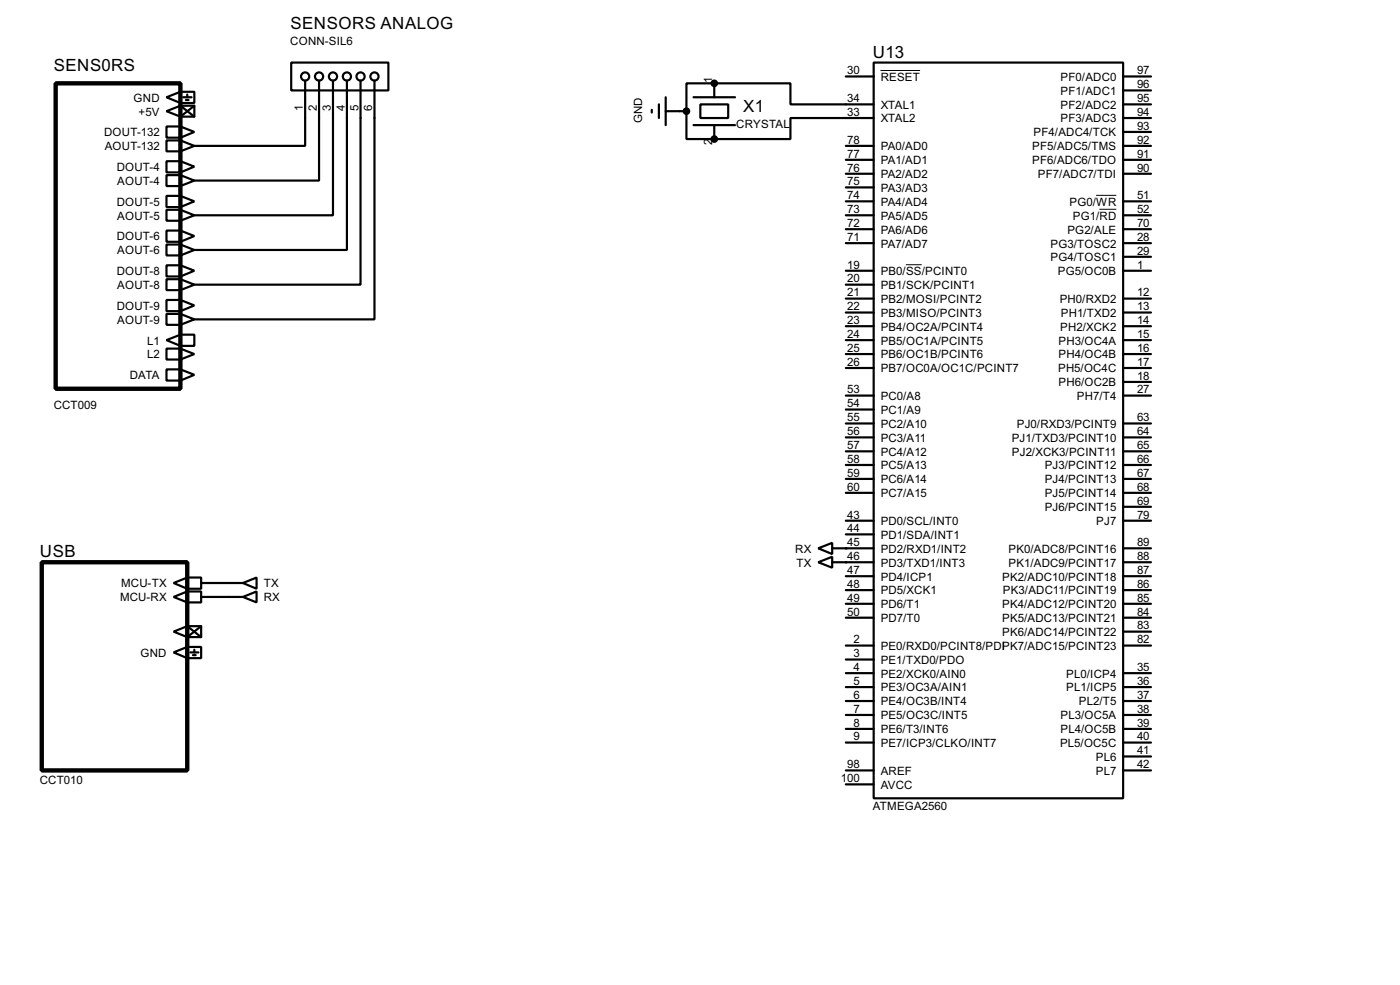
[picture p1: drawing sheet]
<svg xmlns="http://www.w3.org/2000/svg" width="256mm" height="180mm" viewBox="0 0 256 180" stroke-linecap="round" stroke-linejoin="round" font-family="sans-serif">
<g fill="none" stroke="#000" stroke-width=".4">
<path d="M30.5 17.8l2.6-1h2.5v2.1h-2.5zM33.1 16.8v2.1M33.6 17.8h1.5M34.1 18.3h.5M34.3 17.3v.5M35.6 19.4l-2.5 2v-2l2.5 2M53.4 11.5h17.8v5.1h-17.8zM55.9 14.8v11.9h-20.3M58.5 14.8v18.3h-22.9M61 14.8v24.6h-25.4M63.6 14.8v31h-28M66.1 14.8v37.3h-30.5"/>
<path d="M68.6 14.8v43.7h-33M120.7 19.1v2.5M122 17.8v5.1M127.1 17.8h7.6M128.3 19.1h5.1v2.5h-5.1zM130.9 15.3h13.9v3.8h15.3M130.9 15.3h-5.1v5.1M130.9 15.3v2.5M155 14h5.1M160.1 11.5h45.7v134.6h-45.7zM205.8 14h5.1M205.8 19.1h5.1"/>
<path d="M205.8 16.6h5.1M30.5 20.4l2.6-1h2.5v2h-2.5zM30.5 23.2h2.6l2.5 1-2.5 1h-2.6zM30.5 25.7h2.6l2.5 1-2.5 1h-2.6zM30.5 29.5h2.6l2.5 1-2.5 1.1h-2.6zM30.5 32.1h2.6l2.5 1-2.5 1h-2.6zM30.5 35.9h2.6l2.5 1-2.5 1h-2.6zM30.5 38.4h2.6l2.5 1-2.5 1h-2.6zM33.1 23.2v2M33.1 25.7v2M33.1 29.5v2.1M33.1 32.1v2"/>
<path d="M33.1 35.9v2M33.1 38.4v2M119.4 20.1v.5M122 20.4h3.8M125.8 20.4v5.1h5.1M127.1 22.9h7.6M130.9 22.9v2.6M155 36.9h5.1M155 39.4h5.1M155 34.3h5.1M155 31.8h5.1M155 29.3h5.1"/>
<path d="M155 26.7h5.1M160.1 21.6h-15.3v3.9h-13.9M205.8 21.6h5.1M205.8 36.9h5.1M205.8 39.4h5.1M205.8 31.8h5.1M205.8 29.3h5.1M205.8 26.7h5.1M205.8 24.2h5.1M30.5 42.2h2.6l2.5 1-2.5 1.1h-2.6zM30.5 44.8h2.6l2.5 1-2.5 1h-2.6zM30.5 48.6h2.6l2.5 1-2.5 1h-2.6z"/>
<path d="M30.5 51.1h2.6l2.5 1-2.5 1h-2.6zM30.5 54.9h2.6l2.5 1-2.5 1.1h-2.6zM30.5 57.5h2.6l2.5 1-2.5 1h-2.6zM33.1 42.2v2.1M33.1 44.8v2M33.1 48.6v2M33.1 51.1v2M33.1 54.9v2.1M33.1 57.5v2M155 49.6h5.1M155 54.7h5.1M155 57.2h5.1"/>
<path d="M155 59.7h5.1M155 52.1h5.1M155 44.5h5.1M155 42h5.1M205.8 49.6h5.1M205.8 54.7h5.1M205.8 57.2h5.1M205.8 59.7h5.1M205.8 44.5h5.1M205.8 47h5.1M205.8 42h5.1M30.5 63.8h2.6l2.5 1-2.5 1h-2.6z"/>
<path d="M30.5 62.3l2.6-1h2.5v2h-2.5zM30.5 67.6h2.6l2.5 1-2.5 1.1h-2.6zM33.1 61.3v2M33.1 63.8v2M33.1 67.6v2.1M155 62.3h5.1M155 64.8h5.1M155 67.4h5.1M155 72.4h5.1M155 75h5.1M155 77.5h5.1M205.8 62.3h5.1"/>
<path d="M205.8 64.8h5.1M205.8 67.4h5.1M205.8 69.9h5.1M205.8 72.4h5.1M205.8 77.5h5.1M155 95.3h5.1M155 97.8h5.1M155 80.1h5.1M155 82.6h5.1M155 85.1h5.1M155 87.7h5.1M155 90.2h5.1"/>
<path d="M205.8 95.3h5.1M205.8 80.1h5.1M205.8 82.6h5.1M205.8 85.1h5.1M205.8 87.7h5.1M205.8 90.2h5.1M205.8 92.8h5.1M31.8 106.7l2.5-1h2.6v2.1h-2.6zM31.8 109.3l2.5-1h2.6v2h-2.6zM31.8 115.6l2.5-1h2.6v2h-2.6zM31.8 119.4l2.5-1h2.6v2.1h-2.6zM34.3 105.7v2.1"/>
<path d="M34.3 108.3v2M34.3 118.4v2.1M34.9 119.4h1.5M35.4 119.9h.5M35.6 118.9v.5M36.9 106.7h7.6M36.9 109.3h7.6M36.9 114.6l-2.6 2v-2l2.6 2M44.5 106.7l2.5-1v2.1zM44.5 109.3l2.5-1v2zM149.9 100.4l2.6-1v2zM149.9 102.9l2.6-1v2z"/>
<path d="M152.5 100.4h7.6M152.5 102.9h7.6M155 118.2h5.1M155 105.5h5.1M155 108h5.1M155 110.5h5.1M155 113.1h5.1M205.8 100.4h5.1M205.8 102.9h5.1M205.8 118.2h5.1M205.8 105.5h5.1M205.8 108h5.1"/>
<path d="M205.8 110.5h5.1M205.8 113.1h5.1M205.8 115.6h5.1M155 120.7h5.1M155 123.2h5.1M155 125.8h5.1M155 128.3h5.1M155 130.9h5.1M155 133.4h5.1M155 135.9h5.1M205.8 123.2h5.1M205.8 125.8h5.1"/>
<path d="M205.8 128.3h5.1M205.8 130.9h5.1M205.8 133.4h5.1M205.8 135.9h5.1M205.8 138.5h5.1M155 141h5.1M155 143.6h5.1M205.8 141h5.1"/>
<circle cx="55.9" cy="14" r=".75"/>
<circle cx="58.4" cy="14" r=".75"/>
<circle cx="61" cy="14" r=".75"/>
<circle cx="63.5" cy="14" r=".75"/>
<circle cx="66" cy="14" r=".75"/>
<circle cx="68.6" cy="14" r=".75"/>
</g>
<g fill="#000">
<circle cx="130.9" cy="15.3" r=".2"/>
<circle cx="130.9" cy="25.5" r=".2"/>
<circle cx="155" cy="102.9" r=".2"/>
<circle cx="155" cy="100.4" r=".2"/>
</g>
<path d="M10.2 15.3h22.9v55.9h-22.9zM7.7 102.9h26.6v38.1h-26.6z" fill="none" stroke="#000" stroke-width=".8"/>
<g fill="#000" stroke="#000" stroke-width=".4">
<circle cx="130.8" cy="15.3" r=".5"/>
<circle cx="125.7" cy="20.4" r=".5"/>
<circle cx="130.8" cy="25.5" r=".5"/>
</g>
<path d="M161.3 12.9h7.3M200.8 35.8h3.7M201.4 38.3h3.1M166 48.5h2.9" fill="none" stroke="#000" stroke-width=".18"/>
<g font-size="3.5">
<text x="53.2" y="5.3">SENSORS ANALOG</text>
<text x="159.9" y="10.6">U13</text>
<text x="9.9" y="13">SENS0RS</text>
<text x="136.2" y="20.5">X1</text>
<text x="7.3" y="101.9">USB</text>
</g>
<g font-size="2.4">
<text x="53.2" y="8.2">CONN-SIL6</text>
<text x="130.5" y="15.3" transform="rotate(-90 130.5 15.3)">1</text>
<text x="155.2" y="13.6">30</text>
<text x="161.3" y="14.8">RESET</text>
<text x="194.3" y="17.3">PF1/ADC1</text>
<text x="194.3" y="14.8">PF0/ADC0</text>
<text x="208.3" y="16.2">96</text>
<text x="208.3" y="13.6">97</text>
<text x="24.5" y="18.6">GND</text>
<text x="25.4" y="21.2">+5V</text>
<text x="55.5" y="20.3" transform="rotate(-90 55.5 20.3)">1</text>
<text x="58.1" y="20.2" transform="rotate(-90 58.1 20.2)">2</text>
<text x="60.6" y="20.2" transform="rotate(-90 60.6 20.2)">3</text>
<text x="63.2" y="20.2" transform="rotate(-90 63.2 20.2)">4</text>
<text x="65.7" y="20.3" transform="rotate(-90 65.7 20.3)">5</text>
<text x="68.2" y="20.3" transform="rotate(-90 68.2 20.3)">6</text>
<text x="117.7" y="22.6" transform="rotate(-90 117.7 22.6)">GND</text>
<text x="134.9" y="23.4">CRYSTAL</text>
<text x="155.2" y="21.2">33</text>
<text x="155.2" y="18.7">34</text>
<text x="161.3" y="22.4">XTAL2</text>
<text x="161.3" y="19.9">XTAL1</text>
<text x="194.3" y="22.4">PF3/ADC3</text>
<text x="194.3" y="19.9">PF2/ADC2</text>
<text x="208.3" y="23.8">93</text>
<text x="208.3" y="21.2">94</text>
<text x="208.3" y="18.7">95</text>
<text x="19.1" y="25">DOUT-132</text>
<text x="19.2" y="27.5">AOUT-132</text>
<text x="130.5" y="26.6" transform="rotate(-90 130.5 26.6)">2</text>
<text x="155.2" y="28.9">77</text>
<text x="155.2" y="26.3">78</text>
<text x="161.3" y="27.5">PA0/AD0</text>
<text x="189.1" y="27.5">PF5/ADC5/TMS</text>
<text x="189.3" y="25">PF4/ADC4/TCK</text>
<text x="208.3" y="28.9">91</text>
<text x="208.3" y="26.3">92</text>
<text x="21.4" y="31.3">DOUT-4</text>
<text x="21.5" y="33.9">AOUT-4</text>
<text x="155.2" y="33.9">75</text>
<text x="155.2" y="31.4">76</text>
<text x="161.3" y="35.1">PA3/AD3</text>
<text x="161.3" y="32.6">PA2/AD2</text>
<text x="161.3" y="30">PA1/AD1</text>
<text x="189.1" y="30">PF6/ADC6/TDO</text>
<text x="190.1" y="32.6">PF7/ADC7/TDI</text>
<text x="208.3" y="31.4">90</text>
<text x="21.4" y="37.7">DOUT-5</text>
<text x="21.5" y="40.2">AOUT-5</text>
<text x="155.2" y="41.6">72</text>
<text x="155.2" y="39">73</text>
<text x="155.2" y="36.5">74</text>
<text x="161.3" y="40.2">PA5/AD5</text>
<text x="161.3" y="37.7">PA4/AD4</text>
<text x="195.9" y="37.7">PG0/WR</text>
<text x="196.5" y="40.2">PG1/RD</text>
<text x="208.3" y="36.5">51</text>
<text x="208.3" y="39">52</text>
<text x="208.3" y="41.6">70</text>
<text x="21.4" y="44">DOUT-6</text>
<text x="21.5" y="46.6">AOUT-6</text>
<text x="155.2" y="44.1">71</text>
<text x="161.3" y="45.3">PA7/AD7</text>
<text x="161.3" y="42.7">PA6/AD6</text>
<text x="192.4" y="45.3">PG3/TOSC2</text>
<text x="192.4" y="47.8">PG4/TOSC1</text>
<text x="195.5" y="42.7">PG2/ALE</text>
<text x="208.3" y="44.1">28</text>
<text x="208.3" y="46.6">29</text>
<text x="21.4" y="50.4">DOUT-8</text>
<text x="21.5" y="52.9">AOUT-8</text>
<text x="155.2" y="49.2">19</text>
<text x="155.2" y="51.7">20</text>
<text x="161.3" y="50.4">PB0/SS/PCINT0</text>
<text x="161.3" y="52.9">PB1/SCK/PCINT1</text>
<text x="193.8" y="50.4">PG5/OC0B</text>
<text x="208.3" y="49.2">1</text>
<text x="21.4" y="56.7">DOUT-9</text>
<text x="21.5" y="59.3">AOUT-9</text>
<text x="155.2" y="54.3">21</text>
<text x="155.2" y="56.8">22</text>
<text x="155.2" y="59.3">23</text>
<text x="161.3" y="55.4">PB2/MOSI/PCINT2</text>
<text x="161.3" y="58">PB3/MISO/PCINT3</text>
<text x="194.1" y="55.4">PH0/RXD2</text>
<text x="194.3" y="58">PH1/TXD2</text>
<text x="208.3" y="54.3">12</text>
<text x="208.3" y="56.8">13</text>
<text x="208.3" y="59.3">14</text>
<text x="26.9" y="65.6">L2</text>
<text x="26.9" y="63.1">L1</text>
<text x="155.2" y="61.9">24</text>
<text x="155.2" y="64.4">25</text>
<text x="161.3" y="60.5">PB4/OC2A/PCINT4</text>
<text x="161.3" y="63.1">PB5/OC1A/PCINT5</text>
<text x="161.3" y="65.6">PB6/OC1B/PCINT6</text>
<text x="193.9" y="63.1">PH3/OC4A</text>
<text x="193.9" y="65.6">PH4/OC4B</text>
<text x="194.2" y="60.5">PH2/XCK2</text>
<text x="208.3" y="61.9">15</text>
<text x="208.3" y="64.4">16</text>
<text x="23.8" y="69.4">DATA</text>
<text x="155.2" y="67">26</text>
<text x="155.2" y="72">53</text>
<text x="161.3" y="68.1">PB7/OC0A/OC1C/PCINT7</text>
<text x="193.8" y="68.1">PH5/OC4C</text>
<text x="193.9" y="70.7">PH6/OC2B</text>
<text x="208.3" y="67">17</text>
<text x="208.3" y="69.5">18</text>
<text x="208.3" y="72">27</text>
<text x="9.8" y="74.8">CCT009</text>
<text x="155.2" y="74.6">54</text>
<text x="155.2" y="77.1">55</text>
<text x="161.3" y="73.2">PC0/A8</text>
<text x="161.3" y="75.8">PC1/A9</text>
<text x="197.3" y="73.2">PH7/T4</text>
<text x="208.3" y="77.1">63</text>
<text x="155.2" y="79.7">56</text>
<text x="155.2" y="82.2">57</text>
<text x="161.3" y="78.3">PC2/A10</text>
<text x="161.3" y="80.8">PC3/A11</text>
<text x="161.3" y="83.4">PC4/A12</text>
<text x="185.3" y="80.8">PJ1/TXD3/PCINT10</text>
<text x="185.4" y="83.4">PJ2/XCK3/PCINT11</text>
<text x="186.3" y="78.3">PJ0/RXD3/PCINT9</text>
<text x="208.3" y="79.7">64</text>
<text x="208.3" y="82.2">65</text>
<text x="155.2" y="84.7">58</text>
<text x="155.2" y="87.3">59</text>
<text x="155.2" y="89.8">60</text>
<text x="161.3" y="85.9">PC5/A13</text>
<text x="161.3" y="88.5">PC6/A14</text>
<text x="191.4" y="85.9">PJ3/PCINT12</text>
<text x="191.4" y="88.5">PJ4/PCINT13</text>
<text x="208.3" y="84.7">66</text>
<text x="208.3" y="87.3">67</text>
<text x="208.3" y="89.8">68</text>
<text x="155.2" y="94.9">43</text>
<text x="161.3" y="91">PC7/A15</text>
<text x="191.4" y="91">PJ5/PCINT14</text>
<text x="191.4" y="93.6">PJ6/PCINT15</text>
<text x="208.3" y="92.4">69</text>
<text x="208.3" y="94.9">79</text>
<text x="145.7" y="101.2">RX</text>
<text x="155.2" y="97.4">44</text>
<text x="155.2" y="100">45</text>
<text x="161.3" y="96.1">PD0/SCL/INT0</text>
<text x="161.3" y="98.6">PD1/SDA/INT1</text>
<text x="161.3" y="101.2">PD2/RXD1/INT2</text>
<text x="184.7" y="101.2">PK0/ADC8/PCINT16</text>
<text x="200.8" y="96.1">PJ7</text>
<text x="208.3" y="100">89</text>
<text x="22.2" y="107.5">MCU-TX</text>
<text x="48.3" y="107.5">TX</text>
<text x="145.9" y="103.7">TX</text>
<text x="155.2" y="102.5">46</text>
<text x="155.2" y="105.1">47</text>
<text x="155.2" y="107.6">48</text>
<text x="161.3" y="103.7">PD3/TXD1/INT3</text>
<text x="161.3" y="106.3">PD4/ICP1</text>
<text x="183.6" y="106.3">PK2/ADC10/PCINT18</text>
<text x="184.7" y="103.7">PK1/ADC9/PCINT17</text>
<text x="208.3" y="107.6">86</text>
<text x="208.3" y="105.1">87</text>
<text x="208.3" y="102.5">88</text>
<text x="22" y="110.1">MCU-RX</text>
<text x="48.3" y="110.1">RX</text>
<text x="155.2" y="110.1">49</text>
<text x="155.2" y="112.7">50</text>
<text x="161.3" y="108.8">PD5/XCK1</text>
<text x="161.3" y="111.3">PD6/T1</text>
<text x="161.3" y="113.9">PD7/T0</text>
<text x="183.6" y="113.9">PK5/ADC13/PCINT21</text>
<text x="183.6" y="111.3">PK4/ADC12/PCINT20</text>
<text x="183.7" y="108.8">PK3/ADC11/PCINT19</text>
<text x="208.3" y="112.7">84</text>
<text x="208.3" y="110.1">85</text>
<text x="156.4" y="117.8">2</text>
<text x="161.3" y="119">PE0/RXD0/PCINT8/PDIPK7/ADC15/PCINT23</text>
<text x="183.6" y="116.4">PK6/ADC14/PCINT22</text>
<text x="208.3" y="117.8">82</text>
<text x="208.3" y="115.2">83</text>
<text x="25.7" y="120.2">GND</text>
<text x="156.4" y="120.3">3</text>
<text x="156.4" y="122.8">4</text>
<text x="156.4" y="125.4">5</text>
<text x="161.3" y="121.5">PE1/TXD0/PDO</text>
<text x="161.3" y="124">PE2/XCK0/AIN0</text>
<text x="195.3" y="124">PL0/ICP4</text>
<text x="208.3" y="122.8">35</text>
<text x="208.3" y="125.4">36</text>
<text x="156.4" y="127.9">6</text>
<text x="156.4" y="130.5">7</text>
<text x="161.3" y="126.6">PE3/OC3A/AIN1</text>
<text x="161.3" y="129.1">PE4/OC3B/INT4</text>
<text x="161.3" y="131.7">PE5/OC3C/INT5</text>
<text x="194.3" y="131.7">PL3/OC5A</text>
<text x="195.3" y="126.6">PL1/ICP5</text>
<text x="197.6" y="129.1">PL2/T5</text>
<text x="208.3" y="127.9">37</text>
<text x="208.3" y="130.5">38</text>
<text x="156.4" y="133">8</text>
<text x="156.4" y="135.5">9</text>
<text x="161.3" y="134.2">PE6/T3/INT6</text>
<text x="161.3" y="136.7">PE7/ICP3/CLKO/INT7</text>
<text x="194.2" y="136.7">PL5/OC5C</text>
<text x="194.3" y="134.2">PL4/OC5B</text>
<text x="208.3" y="133">39</text>
<text x="208.3" y="135.5">40</text>
<text x="7.3" y="143.4">CCT010</text>
<text x="154.1" y="143.2">100</text>
<text x="155.2" y="140.6">98</text>
<text x="161.3" y="141.8">AREF</text>
<text x="200.7" y="139.3">PL6</text>
<text x="200.7" y="141.8">PL7</text>
<text x="208.3" y="138.1">41</text>
<text x="208.3" y="140.6">42</text>
<text x="159.9" y="148.3">ATMEGA2560</text>
<text x="161.3" y="144.4">AVCC</text>
</g>
</svg>
